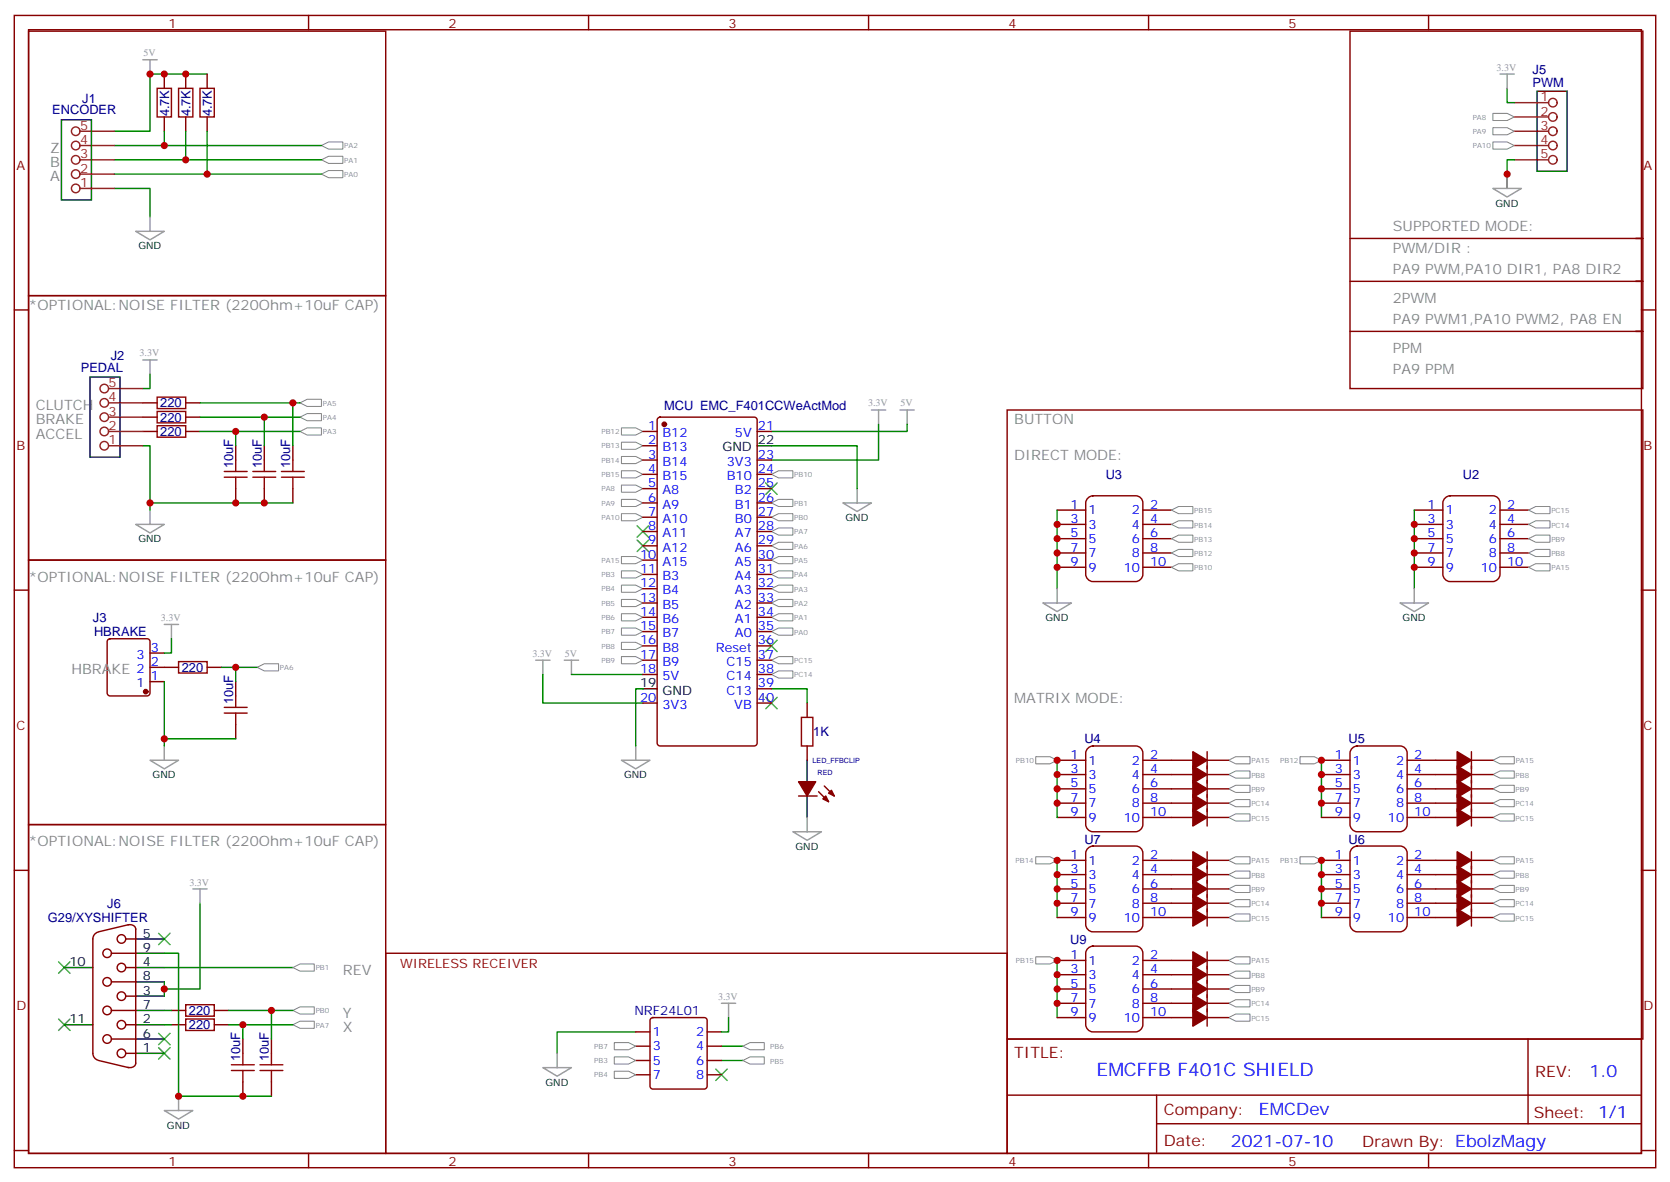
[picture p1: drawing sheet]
<svg xmlns="http://www.w3.org/2000/svg" width="412mm" height="292mm" viewBox="0 0 412 292" stroke-linecap="round" stroke-linejoin="round" font-family="sans-serif">
<g fill="none" stroke="#870000" stroke-width=".35">
<path d="M3.5 3.8h405.4v284.3h-405.4zM7.1 7.3h398.2v277.3h-398.2zM76.2 3.8v3.5M145.3 3.8v3.5M214.5 3.8v3.5M283.6 3.8v3.5M352.8 3.8v3.5M3.5 76.5h3.6M405.3 76.5h3.6M3.5 145.6h3.6M405.3 145.6h3.6M3.5 214.8h3.6"/>
<path d="M405.3 214.8h3.6M248.7 256.4h156.6v28.2h-156.6zM377.3 256.4v20.9M248.7 270.2h156.5M285.6 277.3h119.6M285.6 270.2v14.2M3.5 283.9h3.6M76.2 284.6v3.5M145.3 284.6v3.5M214.5 284.6v3.5M283.6 284.6v3.5M352.8 284.6v3.5"/>
<path d="M405.3 283.9h3.6"/>
</g>
<g fill="#fff" stroke="#828282" stroke-width=".25">
<path d="M190.5 155.9l1.8-.9h3.5v1.7h-3.5z"/>
<path d="M190.5 152.3l1.8-.9h3.5v1.8h-3.5z"/>
<path d="M190.5 148.8l1.8-.9h3.5v1.8h-3.5z"/>
<path d="M190.5 145.3l1.8-.9h3.5v1.8h-3.5z"/>
<path d="M190.5 141.7l1.8-.8h3.5v1.7h-3.5z"/>
<path d="M190.5 138.2l1.8-.9h3.5v1.8h-3.5z"/>
<path d="M190.5 134.7l1.8-.9h3.5v1.8h-3.5z"/>
<path d="M190.5 131.2l1.8-.9h3.5v1.7h-3.5z"/>
<path d="M190.5 127.6l1.8-.8h3.5v1.7h-3.5z"/>
<path d="M190.5 124.1l1.8-.9h3.5v1.8h-3.5z"/>
<path d="M190.5 117.1l1.8-.9h3.5v1.7h-3.5z"/>
<path d="M190.5 166.4l1.8-.8h3.5v1.7h-3.5z"/>
<path d="M190.5 162.9l1.8-.9h3.5v1.8h-3.5z"/>
</g>
<path d="M132.3 162.9h3.5M134.1 162.9v3.5M139.3 162.9h3.6M141.1 162.9v3.5M153.5 187.6h7l-3.5 2.1zM157 184.1v3.5" fill="none" stroke="#999" stroke-width=".35"/>
<path d="M134.1 166.4v7.1h24.6M141.1 166.4h17.6M158.7 170h-1.7v14.1" fill="none" stroke="#008700" stroke-width=".35"/>
<g fill="#fff" stroke="#828282" stroke-width=".25">
<path d="M153.5 162h3.5l1.7 .9-1.7 .9h-3.5z"/>
<path d="M153.5 158.5h3.5l1.7 .9-1.7 .9h-3.5z"/>
<path d="M153.5 155h3.5l1.7 .9-1.7 .8h-3.5z"/>
<path d="M153.5 151.4h3.5l1.7 .9-1.7 .9h-3.5z"/>
<path d="M153.5 147.9h3.5l1.7 .9-1.7 .9h-3.5z"/>
<path d="M153.5 144.4h3.5l1.7 .9-1.7 .9h-3.5z"/>
<path d="M153.5 140.9h3.5l1.7 .8-1.7 .9h-3.5z"/>
<path d="M153.5 137.3h3.5l1.7 .9-1.7 .9h-3.5z"/>
<path d="M153.5 126.8h3.5l1.7 .8-1.7 .9h-3.5z"/>
<path d="M153.5 123.2h3.5l1.7 .9-1.7 .9h-3.5z"/>
<path d="M153.5 119.7h3.5l1.7 .9-1.7 .9h-3.5z"/>
<path d="M153.5 116.2h3.5l1.7 .9-1.7 .8h-3.5z"/>
<path d="M153.5 112.6h3.5l1.7 .9-1.7 .9h-3.5z"/>
<path d="M153.5 109.1h3.5l1.7 .9-1.7 .9h-3.5z"/>
<path d="M153.5 105.6h3.5l1.7 .9-1.7 .9h-3.5z"/>
</g>
<path d="M215.2 101.2h3.5M217 101.2v3.5M222.2 101.2h3.6M224 101.2v3.5M208.1 124.1h7.1l-3.5 2.1zM211.7 120.6v3.5" fill="none" stroke="#999" stroke-width=".35"/>
<path d="M190.5 110h21.2v10.6M217 104.7v8.8h-26.5M224 104.7v1.8h-33.5" fill="none" stroke="#008700" stroke-width=".35"/>
<path d="M7.1 7.7h88.1v65.3h-88.1zM40.6 18.3v3.5M40.6 28.9v3.5" fill="none" stroke="#870000" stroke-width=".35"/>
<path d="M38.8 21.8h3.5v7.1h-3.5z" fill="none" stroke="#a10000" stroke-width=".35"/>
<g fill="#fff" stroke="#828282" stroke-width=".25">
<path d="M79.4 43l1.7-.9h3.6v1.8h-3.6z"/>
<path d="M79.4 39.4l1.7-.8h3.6v1.7h-3.6z"/>
<path d="M79.4 35.9l1.7-.9h3.6v1.8h-3.6z"/>
</g>
<path d="M35.3 14.7h3.5M37 14.7v3.6M33.5 57.1h7.1l-3.6 2.1zM37 53.6v3.5M35.3 88.8h3.5M37 88.8v3.6M33.5 129.4h7.1l-3.6 2.1zM37 125.9v3.5" fill="none" stroke="#999" stroke-width=".35"/>
<path d="M51.2 18.3h-14.2v14.1h-8.8M28.2 35.9h51.2M28.2 39.4h51.2M40.6 32.4v3.5M45.9 32.4v7M51.2 32.4v10.6M28.2 46.5h8.8v7.1M28.2 43h51.2M37 92.4v3.5h-1.7M35.3 110h1.7v15.9" fill="none" stroke="#008700" stroke-width=".35"/>
<path d="M44.1 21.8h3.5v7.1h-3.5zM49.4 21.8h3.5v7.1h-3.5z" fill="none" stroke="#a10000" stroke-width=".35"/>
<path d="M45.9 18.3v3.5M51.2 18.3v3.5M45.9 28.9v3.5M51.2 28.9v3.5" fill="none" stroke="#870000" stroke-width=".35"/>
<g fill="#fff" stroke="#828282" stroke-width=".25">
<path d="M74.1 106.5l1.7-.9h3.6v1.8h-3.6z"/>
<path d="M74.1 102.9l1.7-.8h3.6v1.7h-3.6z"/>
<path d="M74.1 99.4l1.7-.9h3.6v1.8h-3.6z"/>
</g>
<g fill="none" stroke="#a10000" stroke-width=".35">
<path d="M38.8 98h7.1v2.8h-7.1zM38.8 105.1h7.1v2.8h-7.1zM38.8 101.5h7.1v2.9h-7.1zM55.4 116.3h5.6M55.4 117.8h5.6M58.2 113.5v2.8M58.2 117.8v2.8M62.4 116.3h5.7M62.4 117.8h5.7M65.3 113.5v2.8M65.3 117.8v2.8M69.5 116.3h5.6"/>
<path d="M69.5 117.8h5.6M72.3 113.5v2.8M72.3 117.8v2.8M44.1 163.3h7.1v2.8h-7.1zM55.4 174.6h5.6M55.4 176h5.6M58.2 171.7v2.9M58.2 176v2.8"/>
</g>
<g fill="none" stroke="#870000" stroke-width=".35">
<path d="M7.1 73h88.1v65.2h-88.1zM35.3 99.4h3.5M45.9 99.4h3.5M35.3 106.5h3.5M35.3 102.9h3.5M45.9 106.5h3.5M45.9 102.9h3.5M58.2 110v3.5M65.3 110v3.5M72.3 110v3.5M58.2 120.6v3.5M65.3 120.6v3.5"/>
<path d="M72.3 120.6v3.5M26.7 157.8l.5-.2h9.1a.71 .71 0 0 1 .7 .7v12.7a.76 .76 0 0 1-.7 .7h-9.1a.76 .76 0 0 1-.7-.7v-12.7zM37 168.2h3.6M37 164.7h7.1M37 161.1h3.6M51.2 164.7h3.5M58.2 168.2v3.5M58.2 178.8v3.5"/>
</g>
<path d="M49.4 99.4h24.7M72.3 99.4v10.6M49.4 102.9h24.7M49.4 106.5h24.7M58.2 106.5v3.5M65.3 102.9v7.1M37 124.1h35.3" fill="none" stroke="#008700" stroke-width=".35"/>
<circle cx="36" cy="170.7" r=".53" fill="#870000" stroke="#870000" stroke-width=".35"/>
<g fill="none" stroke="#8c2424" stroke-width=".35">
<path d="M19.8 39.4h8.4M19.8 35.9h8.4M19.8 32.4h8.4M19.8 43h8.4M19.8 46.5h8.4M26.8 99.4h8.5M26.8 95.9h8.5M26.8 102.9h8.5M26.8 106.5h8.5M26.8 110h8.5"/>
<circle cx="18.7" cy="32.4" r="1.06"/>
<circle cx="18.7" cy="39.4" r="1.06"/>
<circle cx="18.7" cy="35.9" r="1.06"/>
<circle cx="18.7" cy="46.5" r="1.06"/>
<circle cx="18.7" cy="43" r="1.06"/>
<circle cx="25.8" cy="95.9" r="1.06"/>
<circle cx="25.8" cy="99.4" r="1.06"/>
<circle cx="25.8" cy="106.5" r="1.06"/>
<circle cx="25.8" cy="110" r="1.06"/>
<circle cx="25.8" cy="102.9" r="1.06"/>
</g>
<path d="M15.2 29.6h7.4v19.7h-7.4zM22.2 93.1h7.4v19.7h-7.4z" fill="none" stroke="#000" stroke-width=".35"/>
<path d="M63.5 164.7l1.8-.9h3.5v1.8h-3.5z" fill="#fff" stroke="#828282" stroke-width=".25"/>
<path d="M372.2 21.8v3.5h1.7M373.9 39.4h-1.7v7.1M42.3 157.6v3.5h-1.7M40.6 168.2v15.9M54.7 164.7h8.8M58.2 164.7v3.5M40.6 182.3h17.6" fill="none" stroke="#008700" stroke-width=".35"/>
<path d="M40.6 154.1h3.5M42.3 154.1v3.5M37 187.6h7.1l-3.5 2.1zM40.6 184.1v3.5" fill="none" stroke="#999" stroke-width=".35"/>
<path d="M7.1 138.2h88.1v65.3h-88.1zM7.1 203.5h88.1v81.1h-88.1z" fill="none" stroke="#870000" stroke-width=".35"/>
<g fill="none" stroke="#8c2424" stroke-width=".35">
<path d="M373.9 32.4h8.5M373.9 35.9h8.5M373.9 39.4h8.5M373.9 28.9h8.5M373.9 25.3h8.5"/>
<circle cx="383.5" cy="28.9" r="1.06"/>
<circle cx="383.5" cy="35.9" r="1.06"/>
<circle cx="383.5" cy="32.4" r="1.06"/>
<circle cx="383.5" cy="25.3" r="1.06"/>
<circle cx="383.5" cy="39.4" r="1.06"/>
</g>
<path d="M379.6 22.5h7.4v19.8h-7.4z" fill="none" stroke="#000" stroke-width=".35"/>
<g fill="#fff" stroke="#828282" stroke-width=".25">
<path d="M368.7 28h3.5l1.7 .9-1.7 .8h-3.5z"/>
<path d="M368.7 31.5h3.5l1.7 .9-1.7 .9h-3.5z"/>
<path d="M368.7 35h3.5l1.7 .9-1.7 .9h-3.5z"/>
</g>
<g fill="none" stroke="#870000" stroke-width=".35">
<path d="M333.4 7.7h72.3v88.2h-72.3zM333.4 58.8h72.3h-1.8M333.4 69.4h72.3h-1.8M333.4 81.8h72.3h-1.8M261.1 125.9h7M261.1 129.4h7M261.1 132.9h7M261.1 136.5h7M261.1 140h7M268.7 122.9l1.2-.6h10.6a1.76 1.76 0 0 1 1.7 1.8v17.6a1.89 1.89 0 0 1-1.7 1.8h-10.6a1.89 1.89 0 0 1-1.8-1.8v-17.6l.1-.5zM282.2 125.9h7.1M282.2 129.4h7.1"/>
<path d="M282.2 132.9h7.1M282.2 136.5h7.1M282.2 140h7.1M349.2 125.9h7.1M349.2 129.4h7.1M349.2 132.9h7.1M349.2 136.5h7.1M349.2 140h7.1M356.9 122.9l1.2-.6h10.6a1.76 1.76 0 0 1 1.7 1.8v17.6a1.89 1.89 0 0 1-1.7 1.8h-10.6a1.89 1.89 0 0 1-1.8-1.8v-17.6l.1-.5zM370.4 125.9h7.1M370.4 129.4h7.1M370.4 132.9h7.1"/>
<path d="M370.4 136.5h7.1M370.4 140h7.1"/>
</g>
<path d="M261.1 125.9v19.4M349.2 125.9v19.4" fill="none" stroke="#008700" stroke-width=".35"/>
<path d="M257.5 148.8h7.1l-3.5 2.1zM261.1 145.3v3.5M345.7 148.8h7.1l-3.6 2.1zM349.2 145.3v3.5" fill="none" stroke="#999" stroke-width=".35"/>
<g fill="#fff" stroke="#828282" stroke-width=".25">
<path d="M289.3 140l1.7-.9h3.6v1.8h-3.6z"/>
<path d="M289.3 136.5l1.7-.9h3.6v1.7h-3.6z"/>
<path d="M289.3 132.9l1.7-.9h3.6v1.8h-3.6z"/>
<path d="M289.3 129.4l1.7-.9h3.6v1.8h-3.6z"/>
<path d="M289.3 125.9l1.7-.9h3.6v1.8h-3.6z"/>
<path d="M377.5 140l1.7-.9h3.6v1.8h-3.6z"/>
<path d="M377.5 136.5l1.7-.9h3.6v1.7h-3.6z"/>
<path d="M377.5 132.9l1.7-.9h3.6v1.8h-3.6z"/>
<path d="M377.5 129.4l1.7-.9h3.6v1.8h-3.6z"/>
<path d="M377.5 125.9l1.7-.9h3.6v1.8h-3.6z"/>
</g>
<path d="M248.7 101.2h157v155.2h-157zM261.1 187.6h7M261.1 191.1h7M261.1 194.7h7M261.1 198.2h7M268.7 184.6l1.2-.5h10.6a1.76 1.76 0 0 1 1.7 1.7v17.7a1.89 1.89 0 0 1-1.7 1.7h-10.6a1.89 1.89 0 0 1-1.8-1.7v-17.7l.1-.4zM282.2 187.6h7.1M282.2 191.1h7.1M282.2 194.7h7.1M282.2 198.2h7.1M261.1 201.7h7M282.2 201.7h7.1" fill="none" stroke="#870000" stroke-width=".35"/>
<path d="M255.8 186.7h3.5l1.8 .9-1.8 .9h-3.5z" fill="#fff" stroke="#828282" stroke-width=".25"/>
<path d="M261.1 187.6v14.1" fill="none" stroke="#008700" stroke-width=".35"/>
<g fill="#fff" stroke="#828282" stroke-width=".25">
<path d="M303.4 187.6l1.8-.9h3.5v1.8h-3.5z"/>
<path d="M303.4 191.1l1.8-.8h3.5v1.7h-3.5z"/>
<path d="M303.4 194.7l1.8-.9h3.5v1.7h-3.5z"/>
<path d="M303.4 198.2l1.8-.9h3.5v1.8h-3.5z"/>
<path d="M303.4 201.7l1.8-.9h3.5v1.8h-3.5z"/>
<path d="M368.7 201.7l1.7-.9h3.5v1.8h-3.5z"/>
<path d="M368.7 198.2l1.7-.9h3.5v1.8h-3.5z"/>
<path d="M368.7 194.7l1.7-.9h3.5v1.7h-3.5z"/>
<path d="M368.7 191.1l1.7-.8h3.5v1.7h-3.5z"/>
<path d="M368.7 187.6l1.7-.9h3.5v1.8h-3.5z"/>
</g>
<path d="M326.3 187.6v14.1M326.3 212.3v14.1" fill="none" stroke="#008700" stroke-width=".35"/>
<g fill="none" stroke="#870000" stroke-width=".35">
<path d="M326.3 187.6h7.1M326.3 191.1h7.1M326.3 194.7h7.1M326.3 198.2h7.1M334 184.6l1.1-.5h10.6a1.76 1.76 0 0 1 1.8 1.7v17.7a1.89 1.89 0 0 1-1.8 1.7h-10.6a1.89 1.89 0 0 1-1.7-1.7v-17.7l.1-.4zM347.5 187.6h7M347.5 191.1h7M347.5 194.7h7M347.5 198.2h7M326.3 201.7h7.1M326.3 212.3h7.1M326.3 215.8h7.1"/>
<path d="M326.3 219.4h7.1M334 209.3l1.1-.5h10.6a1.76 1.76 0 0 1 1.8 1.7v17.7a1.89 1.89 0 0 1-1.8 1.7h-10.6a1.89 1.89 0 0 1-1.7-1.7v-17.7l.1-.4zM347.5 201.7h7M347.5 212.3h7M347.5 215.8h7M347.5 219.4h7M326.3 222.9h7.1M326.3 226.4h7.1M347.5 222.9h7M347.5 226.4h7"/>
</g>
<g fill="#fff" stroke="#828282" stroke-width=".25">
<path d="M368.7 212.3l1.7-.9h3.5v1.8h-3.5z"/>
<path d="M368.7 215.8l1.7-.9h3.5v1.8h-3.5z"/>
<path d="M368.7 219.4l1.7-.9h3.5v1.7h-3.5z"/>
<path d="M368.7 222.9l1.7-.9h3.5v1.8h-3.5z"/>
<path d="M368.7 226.4l1.7-.9h3.5v1.8h-3.5z"/>
<path d="M303.4 226.4l1.8-.9h3.5v1.8h-3.5z"/>
<path d="M303.4 222.9l1.8-.9h3.5v1.8h-3.5z"/>
<path d="M303.4 219.4l1.8-.9h3.5v1.7h-3.5z"/>
<path d="M303.4 215.8l1.8-.9h3.5v1.8h-3.5z"/>
<path d="M303.4 212.3l1.8-.9h3.5v1.8h-3.5z"/>
</g>
<path d="M261.1 212.3v14.1" fill="none" stroke="#008700" stroke-width=".35"/>
<path d="M261.1 212.3h7M261.1 215.8h7M261.1 219.4h7M268.7 209.3l1.2-.5h10.6a1.76 1.76 0 0 1 1.7 1.7v17.7a1.89 1.89 0 0 1-1.7 1.7h-10.6a1.89 1.89 0 0 1-1.8-1.7v-17.7l.1-.4zM282.2 212.3h7.1M282.2 215.8h7.1M282.2 219.4h7.1M261.1 222.9h7M261.1 226.4h7M282.2 222.9h7.1M282.2 226.4h7.1" fill="none" stroke="#870000" stroke-width=".35"/>
<g fill="#fff" stroke="#828282" stroke-width=".25">
<path d="M303.4 251.1l1.8-.9h3.5v1.8h-3.5z"/>
<path d="M303.4 247.6l1.8-.9h3.5v1.8h-3.5z"/>
<path d="M303.4 244.1l1.8-.9h3.5v1.7h-3.5z"/>
<path d="M303.4 240.5l1.8-.9h3.5v1.8h-3.5z"/>
<path d="M303.4 237l1.8-.9h3.5v1.8h-3.5z"/>
</g>
<path d="M261.1 237v14.1" fill="none" stroke="#008700" stroke-width=".35"/>
<g fill="none" stroke="#870000" stroke-width=".35">
<path d="M289.3 187.6h5.3M289.3 191.1h5.3M289.3 194.7h5.3M289.3 198.2h5.3M298.1 185.5v18.3M298.1 187.6h5.3M298.1 191.1h5.3M298.1 194.7h5.3M298.1 198.2h5.3M354.5 187.6h5.3M354.5 191.1h5.3M354.5 194.7h5.3"/>
<path d="M354.5 198.2h5.3M363.4 187.6h5.3M363.4 191.1h5.3M363.4 194.7h5.3M363.4 198.2h5.3M363.4 185.5v18.3M289.3 201.7h5.3M289.3 212.3h5.3M289.3 215.8h5.3M289.3 219.4h5.3M298.1 210.2v18.3M298.1 201.7h5.3"/>
<path d="M298.1 212.3h5.3M298.1 215.8h5.3M298.1 219.4h5.3M354.5 201.7h5.3M354.5 212.3h5.3M354.5 215.8h5.3M354.5 219.4h5.3M363.4 201.7h5.3M363.4 210.2v18.3M363.4 212.3h5.3M363.4 215.8h5.3M363.4 219.4h5.3"/>
<path d="M261.1 237h7M268.7 234l1.2-.5h10.6a1.76 1.76 0 0 1 1.7 1.7v17.7a1.89 1.89 0 0 1-1.7 1.7h-10.6a1.89 1.89 0 0 1-1.8-1.7v-17.7l.1-.4zM282.2 237h12.4M289.3 222.9h5.3M289.3 226.4h5.3M298.1 237h5.3M298.1 234.9v18.3M298.1 222.9h5.3M298.1 226.4h5.3M354.5 222.9h5.3M354.5 226.4h5.3M363.4 222.9h5.3"/>
<path d="M363.4 226.4h5.3M261.1 240.5h7M261.1 244.1h7M261.1 247.6h7M261.1 251.1h7M282.2 240.5h12.4M282.2 244.1h12.4M282.2 247.6h12.4M282.2 251.1h12.4M298.1 240.5h5.3M298.1 244.1h5.3M298.1 247.6h5.3"/>
<path d="M298.1 251.1h5.3"/>
</g>
<g fill="#870000" stroke="#870000" stroke-width=".35">
<path d="M294.6 185.5l3.5 2.1-3.5 2.1z"/>
<path d="M294.6 189l3.5 2.1-3.5 2.2z"/>
<path d="M294.6 192.5l3.5 2.2-3.5 2.1z"/>
<path d="M294.6 196.1l3.5 2.1-3.5 2.1z"/>
<path d="M294.6 199.6l3.5 2.1-3.5 2.1z"/>
<path d="M359.8 185.5l3.6 2.1-3.6 2.1z"/>
<path d="M359.8 189l3.6 2.1-3.6 2.2z"/>
<path d="M359.8 192.5l3.6 2.2-3.6 2.1z"/>
<path d="M359.8 196.1l3.6 2.1-3.6 2.1z"/>
<path d="M359.8 199.6l3.6 2.1-3.6 2.1z"/>
<path d="M359.8 210.2l3.6 2.1-3.6 2.1z"/>
<path d="M359.8 213.7l3.6 2.1-3.6 2.1z"/>
<path d="M359.8 217.2l3.6 2.2-3.6 2.1z"/>
<path d="M359.8 220.8l3.6 2.1-3.6 2.1z"/>
<path d="M359.8 224.3l3.6 2.1-3.6 2.1z"/>
<path d="M294.6 210.2l3.5 2.1-3.5 2.1z"/>
<path d="M294.6 213.7l3.5 2.1-3.5 2.1z"/>
<path d="M294.6 217.2l3.5 2.2-3.5 2.1z"/>
<path d="M294.6 220.8l3.5 2.1-3.5 2.1z"/>
<path d="M294.6 224.3l3.5 2.1-3.5 2.1z"/>
<path d="M294.6 234.9l3.5 2.1-3.5 2.1z"/>
<path d="M294.6 238.4l3.5 2.1-3.5 2.1z"/>
<path d="M294.6 241.9l3.5 2.2-3.5 2.1z"/>
<path d="M294.6 245.5l3.5 2.1-3.5 2.1z"/>
<path d="M294.6 249l3.5 2.1-3.5 2.1z"/>
</g>
<g fill="#fff" stroke="#828282" stroke-width=".25">
<path d="M321 186.7h3.6l1.7 .9-1.7 .9h-3.6z"/>
<path d="M321 211.4h3.6l1.7 .9-1.7 .9h-3.6z"/>
<path d="M255.8 211.4h3.5l1.8 .9-1.8 .9h-3.5z"/>
<path d="M255.8 236.1h3.5l1.8 .9-1.8 .9h-3.5z"/>
</g>
<path d="M14.5 237.3l2.8 2.9M17.3 237.3l-2.8 2.9M39.2 230.3l2.8 2.8M42 230.3l-2.8 2.8M14.5 251.5l2.8 2.8M17.3 251.5l-2.8 2.8M39.2 258.5l2.8 2.8M39.2 255l2.8 2.8M42 258.5l-2.8 2.8M42 255l-2.8 2.8" fill="none" stroke="#3c3" stroke-width=".35"/>
<path d="M40.6 238.8h31.7M49.4 222.9v21.2h-8.8M40.6 242.3v3.5M56.4 252.9h3.6v3.5M56.4 249.3h10.6v7.1" fill="none" stroke="#008700" stroke-width=".35"/>
<path d="M47.6 219.4h3.6M49.4 219.4v3.5" fill="none" stroke="#999" stroke-width=".35"/>
<g fill="none" stroke="#870000" stroke-width=".35">
<path d="M24.2 230a1.76 1.76 0 0 0-1.3 1.7v28.2a1.77 1.77 0 0 0 1.3 1.7M27.5 235.2h6M31 238.8h2.5M31 231.7h2.5M31.6 228.3a1.4 1.4 0 0 1 1.9 1.1M31.7 228.2l-7.4 1.7M33.5 229.2v33.2M27.5 256.4h6M27.5 249.3h6M27.5 242.3h6M31 252.9h2.5M31 259.9h2.5"/>
<path d="M31 245.8h2.5M42.3 252.9h3.6M42.3 249.3h3.6M52.9 252.9h3.5M52.9 249.3h3.5M60 256.4v3.5M67 256.4v3.5M24.3 261.7l7.4 1.8M33.5 262.3a1.32 1.32 0 0 1-1.9 1.1M60 267v3.5M67 267v3.5"/>
<circle cx="26.5" cy="235.2" r="1.06"/>
<circle cx="30" cy="231.7" r="1.06"/>
<circle cx="30" cy="238.8" r="1.06"/>
<circle cx="26.5" cy="249.3" r="1.06"/>
<circle cx="26.5" cy="242.3" r="1.06"/>
<circle cx="26.5" cy="256.4" r="1.06"/>
<circle cx="30" cy="259.9" r="1.06"/>
<circle cx="30" cy="252.9" r="1.06"/>
<circle cx="30" cy="245.8" r="1.06"/>
</g>
<path d="M15.9 238.8h7M33.5 238.8h7.1M33.5 231.7h7.1M33.5 235.2h7.1M15.9 252.9h7M33.5 259.9h7.1M33.5 252.9h7.1M33.5 245.8h7.1M33.5 256.4h7.1M33.5 249.3h7.1M33.5 242.3h7.1" fill="none" stroke="#000" stroke-width=".35"/>
<path d="M45.9 251.5h7v2.8h-7zM45.9 247.9h7v2.9h-7zM60 259.9v2.8M67 259.9v2.8M57.1 262.7h5.7M57.1 264.2h5.7M60 264.2v2.8M64.2 262.7h5.6M64.2 264.2h5.6M67 264.2v2.8" fill="none" stroke="#a10000" stroke-width=".35"/>
<g fill="#fff" stroke="#828282" stroke-width=".25">
<path d="M72.3 252.9l1.8-.9h3.5v1.8h-3.5z"/>
<path d="M72.3 249.3l1.8-.8h3.5v1.7h-3.5z"/>
</g>
<path d="M60 252.9h12.3M67 249.3h5.3" fill="none" stroke="#008700" stroke-width=".35"/>
<path d="M72.3 238.8l1.8-.9h3.5v1.7h-3.5z" fill="#fff" stroke="#828282" stroke-width=".25"/>
<path d="M40.6 235.2h3.5v35.3h22.9M40.6 249.3h1.7M40.6 252.9h1.7M157 254.6h-19.4v5.3M178.2 258.2h5.2M178.2 261.7h5.2" fill="none" stroke="#008700" stroke-width=".35"/>
<path d="M40.6 274h7l-3.5 2.2zM44.1 270.5v3.5" fill="none" stroke="#999" stroke-width=".35"/>
<path d="M176.7 263.8l2.9 2.8M179.6 263.8l-2.9 2.8" fill="none" stroke="#3c3" stroke-width=".35"/>
<path d="M157 254.6h3.5M157 258.2h3.5M160.7 251.3l.5-.2h12.7a.71 .71 0 0 1 .7 .7v16.2a.76 .76 0 0 1-.7 .7h-12.7a.76 .76 0 0 1-.7-.7v-16.2zM174.6 254.6h3.6M174.6 258.2h3.6M157 261.7h3.5M157 265.2h3.5M174.6 261.7h3.6M174.6 265.2h3.6" fill="none" stroke="#870000" stroke-width=".35"/>
<g fill="#fff" stroke="#828282" stroke-width=".25">
<path d="M183.4 261.7l1.8-.9h3.5v1.8h-3.5z"/>
<path d="M183.4 258.2l1.8-.9h3.5v1.7h-3.5z"/>
<path d="M151.7 257.3h3.5l1.8 .9-1.8 .8h-3.5z"/>
<path d="M151.7 260.8h3.5l1.8 .9-1.8 .9h-3.5z"/>
<path d="M151.7 264.3h3.5l1.8 .9-1.8 .9h-3.5z"/>
</g>
<path d="M370.4 18.3h3.5M372.2 18.3v3.5M368.7 46.5h7l-3.5 2.1zM372.2 43v3.5M195.8 205.2h7l-3.5 2.2zM199.3 201.7v3.5M137.6 259.9v3.6M178.2 247.6h3.5M179.9 247.6v3.5M134.1 263.5h7l-3.5 2.1z" fill="none" stroke="#999" stroke-width=".35"/>
<path d="M190.5 170h8.8v3.5M179.9 251.1v3.5h-1.7" fill="none" stroke="#008700" stroke-width=".35"/>
<g fill="none" stroke="#870000" stroke-width=".35">
<path d="M158.7 113.5h3.6M158.7 117.1h3.6M158.7 106.5h3.6M158.7 110h3.6M162.5 103.1l.5-.2h23.3a.71 .71 0 0 1 .7 .7v79.8a.76 .76 0 0 1-.7 .7h-23.3a.76 .76 0 0 1-.7-.7v-79.8zM187 113.5h3.5M187 117.1h3.5M187 106.5h3.5M158.7 120.6h3.6M158.7 124.1h3.6M158.7 127.6h3.6M158.7 131.2h3.6"/>
<path d="M158.7 134.7h3.6M158.7 138.2h3.6M187 120.6h3.5M187 124.1h3.5M187 127.6h3.5M187 131.2h3.5M187 134.7h3.5M187 138.2h3.5M158.7 141.7h3.6M158.7 145.3h3.6M158.7 148.8h3.6M158.7 152.3h3.6"/>
<path d="M158.7 155.9h3.6M158.7 159.4h3.6M187 141.7h3.5M187 145.3h3.5M187 148.8h3.5M187 152.3h3.5M187 155.9h3.5M187 159.4h3.5M158.7 162.9h3.6M158.7 166.4h3.6M158.7 173.5h3.6M187 162.9h3.5"/>
<path d="M187 166.4h3.5M187 173.5h3.5M187 170h3.5M199.3 173.5v3.5M197.2 196.4h4.6M199.3 184.1v3.5M202.1 195.4l2.5 2.4M203.6 194l2.4 2.4M95.2 235.2h153.5v49.4h-153.5z"/>
</g>
<path d="M189.1 119.2l2.8 2.8M191.9 119.2l-2.8 2.8M157.3 129.8l2.9 2.8M157.3 133.3l2.9 2.8M160.2 129.8l-2.9 2.8M160.2 133.3l-2.9 2.8M189.1 158l2.8 2.8M191.9 158l-2.8 2.8M189.1 172.1l2.8 2.8M191.9 172.1l-2.8 2.8" fill="none" stroke="#3c3" stroke-width=".35"/>
<path d="M197.9 177h2.8v7.1h-2.8z" fill="none" stroke="#a10000" stroke-width=".35"/>
<path d="M187 110h3.5M158.7 170h3.6M199.3 187.6v5.3M199.3 196.4v5.3" fill="none" stroke="#000" stroke-width=".35"/>
<g fill="#870000" stroke="#870000" stroke-width=".35">
<path d="M197.2 192.9h4.2l-2.1 3.5z"/>
<path d="M203.9 196.4l.7 1.4-1.4-.7z"/>
<path d="M204.6 195.7l.7-.7 .7 1.4z"/>
<circle cx="164" cy="104.7" r=".53"/>
</g>
<g fill="#c00">
<circle cx="37" cy="18.3" r=".88"/>
<circle cx="40.6" cy="18.3" r=".88"/>
<circle cx="45.9" cy="18.3" r=".88"/>
<circle cx="40.6" cy="35.9" r=".88"/>
<circle cx="45.9" cy="39.4" r=".88"/>
<circle cx="51.2" cy="43" r=".88"/>
<circle cx="58.2" cy="106.5" r=".88"/>
<circle cx="65.3" cy="102.9" r=".88"/>
<circle cx="72.3" cy="99.4" r=".88"/>
<circle cx="65.3" cy="124.1" r=".88"/>
<circle cx="37" cy="124.1" r=".88"/>
<circle cx="58.2" cy="124.1" r=".88"/>
<circle cx="58.2" cy="164.7" r=".88"/>
<circle cx="40.6" cy="182.3" r=".88"/>
<circle cx="349.3" cy="129.4" r=".88"/>
<circle cx="349.3" cy="132.9" r=".88"/>
<circle cx="349.3" cy="136.5" r=".88"/>
<circle cx="349.3" cy="140" r=".88"/>
<circle cx="261.1" cy="129.4" r=".88"/>
<circle cx="261.1" cy="132.9" r=".88"/>
<circle cx="261.1" cy="136.5" r=".88"/>
<circle cx="261.1" cy="140" r=".88"/>
<circle cx="261.1" cy="187.6" r=".88"/>
<circle cx="261.1" cy="191.1" r=".88"/>
<circle cx="261.1" cy="194.7" r=".88"/>
<circle cx="261.1" cy="198.2" r=".88"/>
<circle cx="326.3" cy="198.2" r=".88"/>
<circle cx="326.3" cy="194.7" r=".88"/>
<circle cx="326.3" cy="191.1" r=".88"/>
<circle cx="326.3" cy="215.8" r=".88"/>
<circle cx="326.3" cy="219.4" r=".88"/>
<circle cx="326.3" cy="222.9" r=".88"/>
<circle cx="261.1" cy="222.9" r=".88"/>
<circle cx="261.1" cy="219.4" r=".88"/>
<circle cx="261.1" cy="215.8" r=".88"/>
<circle cx="261.1" cy="247.6" r=".88"/>
<circle cx="261.1" cy="244.1" r=".88"/>
<circle cx="261.1" cy="240.5" r=".88"/>
<circle cx="326.3" cy="187.6" r=".88"/>
<circle cx="326.3" cy="212.3" r=".88"/>
<circle cx="261.1" cy="212.3" r=".88"/>
<circle cx="261.1" cy="237" r=".88"/>
<circle cx="40.6" cy="244.1" r=".88"/>
<circle cx="67" cy="249.3" r=".88"/>
<circle cx="60" cy="252.9" r=".88"/>
<circle cx="44.1" cy="270.5" r=".88"/>
<circle cx="60" cy="270.5" r=".88"/>
<circle cx="372.2" cy="43" r=".88"/>
</g>
<text font-size="4.6" fill="#00f" x="270.8" y="265.4">EMCFFB F401C SHIELD</text>
<g font-size="4.2" fill="#00f">
<text x="392.5" y="265.7">1.0</text>
<text x="310.9" y="275.2">EMCDev</text>
<text x="304" y="283">2021-07-10</text>
</g>
<g font-size="3.9" fill="#800">
<text x="250.5" y="261">TITLE:</text>
<text x="379.1" y="265.7">REV:</text>
<text x="287.4" y="275.2">Company:</text>
<text x="378.7" y="275.8">Sheet: 1/1</text>
<text x="287.4" y="282.9">Date:</text>
<text x="336.4" y="282.9">Drawn By: EbolzMagy</text>
</g>
<g font-size="3.5" fill="#838383">
<text x="12.3" y="41.2">B</text>
<text x="12.3" y="37.7">Z</text>
<text x="12.3" y="44.7">A</text>
<text x="344" y="57.1">SUPPORTED MODE:</text>
<text x="344" y="62.4">PWM/DIR :</text>
<text x="344" y="67.7">PA9 PWM,PA10 DIR1, PA8 DIR2</text>
<text x="7.1" y="76.5">*OPTIONAL:NOISE FILTER (220Ohm+10uF CAP)</text>
<text x="344" y="74.7">2PWM</text>
<text x="344" y="80">PA9 PWM1,PA10 PWM2, PA8 EN</text>
<text x="344" y="87.1">PPM</text>
<text x="344" y="92.4">PA9 PPM</text>
<text x="8.8" y="101.2">CLUTCH</text>
<text x="8.8" y="104.7">BRAKE</text>
<text x="250.5" y="104.7">BUTTON</text>
<text x="8.8" y="108.2">ACCEL</text>
<text x="250.5" y="113.5">DIRECT MODE:</text>
<text x="7.1" y="143.5">*OPTIONAL:NOISE FILTER (220Ohm+10uF CAP)</text>
<text x="17.6" y="166.4">HBRAKE 2</text>
<text x="250.5" y="173.5">MATRIX MODE:</text>
<text x="7.1" y="208.8">*OPTIONAL:NOISE FILTER (220Ohm+10uF CAP)</text>
<text x="84.7" y="240.5">REV</text>
<text x="84.7" y="251.1">Y</text>
<text x="84.7" y="254.6">X</text>
</g>
<g font-size="3.2" fill="#800">
<text x="41.6" y="6.8">1</text>
<text x="110.8" y="6.8">2</text>
<text x="179.9" y="6.8">3</text>
<text x="249.1" y="6.8">4</text>
<text x="318.2" y="6.8">5</text>
<text x="4.1" y="41.9">A</text>
<text x="405.9" y="41.9">A</text>
<text x="4.1" y="111.1">B</text>
<text x="405.9" y="111.1">B</text>
<text x="4.1" y="180.2">C</text>
<text x="405.9" y="180.2">C</text>
<text x="4.1" y="249.3">D</text>
<text x="405.9" y="249.3">D</text>
<text x="41.6" y="287.6">1</text>
<text x="110.8" y="287.6">2</text>
<text x="179.9" y="287.6">3</text>
<text x="249.1" y="287.6">4</text>
<text x="318.2" y="287.6">5</text>
</g>
<g font-size="3.2" fill="#000080">
<text x="378.5" y="21.4">PWM</text>
<text x="378.5" y="18.3">J5</text>
<text x="12.9" y="28.2">ENCODER</text>
<text x="20.3" y="25.4">J1</text>
<text x="41.7" y="28.7" transform="rotate(-90 41.7 28.7)">4.7K</text>
<text x="47" y="28.7" transform="rotate(-90 47 28.7)">4.7K</text>
<text x="52.3" y="28.7" transform="rotate(-90 52.3 28.7)">4.7K</text>
<text x="27.4" y="88.9">J2</text>
<text x="19.9" y="91.7">PEDAL</text>
<text x="39.6" y="100.5">220</text>
<text x="164" y="101.2">MCU EMC_F401CCWeActMod</text>
<text x="39.6" y="107.6">220</text>
<text x="39.6" y="104.1">220</text>
<text x="57.6" y="115.5" transform="rotate(-90 57.6 115.5)">10uF</text>
<text x="64.7" y="115.5" transform="rotate(-90 64.7 115.5)">10uF</text>
<text x="71.7" y="115.5" transform="rotate(-90 71.7 115.5)">10uF</text>
<text x="273" y="118.2">U3</text>
<text x="361.2" y="118.2">U2</text>
<text x="23" y="153.4">J3</text>
<text x="23.2" y="157">HBRAKE</text>
<text x="44.9" y="165.8">220</text>
<text x="57.6" y="173.7" transform="rotate(-90 57.6 173.7)">10uF</text>
<text x="200.8" y="181.7">1K</text>
<text x="267.8" y="183.5">U4</text>
<text x="333" y="183.5">U5</text>
<text x="267.8" y="208.2">U7</text>
<text x="333" y="208.2">U6</text>
<text x="11.8" y="227.6">G29/XYSHIFTER</text>
<text x="26.5" y="223.9">J6</text>
<text x="264.2" y="232.9">U9</text>
<text x="46.6" y="250.5">220</text>
<text x="156.7" y="250.4">NRF24L01</text>
<text x="46.6" y="254">220</text>
<text x="59.3" y="261.9" transform="rotate(-90 59.3 261.9)">10uF</text>
<text x="66.4" y="261.9" transform="rotate(-90 66.4 261.9)">10uF</text>
</g>
<g font-size="3.2" fill="#8d2323">
<text x="380.4" y="28.5">2</text>
<text x="380.4" y="25">1</text>
<text x="19.8" y="35.6">4</text>
<text x="19.8" y="32">5</text>
<text x="380.4" y="32">3</text>
<text x="380.4" y="35.6">4</text>
<text x="19.8" y="39.1">3</text>
<text x="380.4" y="39.1">5</text>
<text x="19.8" y="42.6">2</text>
<text x="19.8" y="46.1">1</text>
<text x="26.8" y="95.5">5</text>
<text x="26.8" y="99.1">4</text>
<text x="26.8" y="102.6">3</text>
<text x="26.8" y="106.1">2</text>
<text x="26.8" y="109.6">1</text>
</g>
<g font-size="3.2" fill="#00f">
<text x="160.1" y="106.1">1</text>
<text x="163.6" y="107.9">B12</text>
<text x="181.5" y="107.9">5V</text>
<text x="187.1" y="106.1">21</text>
<text x="160.1" y="113.2">3</text>
<text x="160.1" y="109.6">2</text>
<text x="163.6" y="111.4">B13</text>
<text x="187.1" y="113.2">23</text>
<text x="160.1" y="116.7">4</text>
<text x="163.6" y="114.9">B14</text>
<text x="163.6" y="118.5">B15</text>
<text x="179.5" y="118.5">B10</text>
<text x="179.5" y="114.9">3V3</text>
<text x="187.1" y="116.7">24</text>
<text x="160.1" y="120.2">5</text>
<text x="160.1" y="123.8">6</text>
<text x="163.6" y="122">A8</text>
<text x="163.6" y="125.5">A9</text>
<text x="181.5" y="125.5">B1</text>
<text x="181.5" y="122">B2</text>
<text x="187.1" y="123.8">26</text>
<text x="187.1" y="120.2">25</text>
<text x="264.3" y="125.5">1</text>
<text x="284" y="125.5">2</text>
<text x="352.5" y="125.5">1</text>
<text x="372.2" y="125.5">2</text>
<text x="160.1" y="127.3">7</text>
<text x="160.1" y="130.8">8</text>
<text x="163.6" y="129">A10</text>
<text x="181.5" y="129">B0</text>
<text x="187.1" y="130.8">28</text>
<text x="187.1" y="127.3">27</text>
<text x="264.3" y="129">3</text>
<text x="268.8" y="126.9">1</text>
<text x="268.8" y="130.5">3</text>
<text x="279.5" y="126.9">2</text>
<text x="279.5" y="130.5">4</text>
<text x="284" y="129">4</text>
<text x="352.5" y="129">3</text>
<text x="357" y="126.9">1</text>
<text x="357" y="130.5">3</text>
<text x="367.7" y="126.9">2</text>
<text x="367.7" y="130.5">4</text>
<text x="372.2" y="129">4</text>
<text x="158.1" y="137.9">10</text>
<text x="160.1" y="134.3">9</text>
<text x="163.6" y="132.6">A11</text>
<text x="163.6" y="136.1">A12</text>
<text x="181.5" y="136.1">A6</text>
<text x="181.5" y="132.6">A7</text>
<text x="187.1" y="137.9">30</text>
<text x="187.1" y="134.3">29</text>
<text x="264.3" y="132.6">5</text>
<text x="264.3" y="136.1">7</text>
<text x="268.8" y="134">5</text>
<text x="268.8" y="137.5">7</text>
<text x="279.5" y="134">6</text>
<text x="279.5" y="137.5">8</text>
<text x="284" y="132.6">6</text>
<text x="284" y="136.1">8</text>
<text x="352.5" y="132.6">5</text>
<text x="352.5" y="136.1">7</text>
<text x="357" y="134">5</text>
<text x="357" y="137.5">7</text>
<text x="367.7" y="134">6</text>
<text x="367.7" y="137.5">8</text>
<text x="372.2" y="132.6">6</text>
<text x="372.2" y="136.1">8</text>
<text x="158.1" y="141.4">11</text>
<text x="163.6" y="139.6">A15</text>
<text x="163.6" y="143.2">B3</text>
<text x="181.5" y="143.2">A4</text>
<text x="181.5" y="139.6">A5</text>
<text x="187.1" y="141.4">31</text>
<text x="264.3" y="139.6">9</text>
<text x="268.8" y="141">9</text>
<text x="277.5" y="141">10</text>
<text x="284" y="139.6">10</text>
<text x="352.5" y="139.6">9</text>
<text x="357" y="141">9</text>
<text x="365.7" y="141">10</text>
<text x="372.2" y="139.6">10</text>
<text x="158.1" y="144.9">12</text>
<text x="158.1" y="148.4">13</text>
<text x="163.6" y="146.7">B4</text>
<text x="181.5" y="146.7">A3</text>
<text x="187.1" y="148.4">33</text>
<text x="187.1" y="144.9">32</text>
<text x="158.1" y="152">14</text>
<text x="158.1" y="155.5">15</text>
<text x="163.6" y="150.2">B5</text>
<text x="163.6" y="153.7">B6</text>
<text x="181.5" y="153.7">A1</text>
<text x="181.5" y="150.2">A2</text>
<text x="187.1" y="155.5">35</text>
<text x="187.1" y="152">34</text>
<text x="37.2" y="160.8">3</text>
<text x="158.1" y="159">16</text>
<text x="163.6" y="157.3">B7</text>
<text x="163.6" y="160.8">B8</text>
<text x="176.8" y="160.8">Reset</text>
<text x="181.5" y="157.3">A0</text>
<text x="187.1" y="159">36</text>
<text x="33.7" y="162.6">3</text>
<text x="37.2" y="167.9">1</text>
<text x="37.2" y="164.3">2</text>
<text x="158.1" y="162.6">17</text>
<text x="158.1" y="166.1">18</text>
<text x="163.6" y="164.3">B9</text>
<text x="163.6" y="167.9">5V</text>
<text x="179.4" y="167.9">C14</text>
<text x="179.4" y="164.3">C15</text>
<text x="187.1" y="166.1">38</text>
<text x="187.1" y="162.6">37</text>
<text x="33.7" y="169.6">1</text>
<text x="158.1" y="173.1">20</text>
<text x="179.4" y="171.4">C13</text>
<text x="187.1" y="173.1">40</text>
<text x="187.1" y="169.6">39</text>
<text x="163.6" y="174.9">3V3</text>
<text x="181.3" y="174.9">VB</text>
<text x="264.3" y="187.3">1</text>
<text x="264.3" y="190.8">3</text>
<text x="268.8" y="188.7">1</text>
<text x="279.5" y="188.7">2</text>
<text x="284" y="187.3">2</text>
<text x="284" y="190.8">4</text>
<text x="329.6" y="187.3">1</text>
<text x="329.6" y="190.8">3</text>
<text x="334.1" y="188.7">1</text>
<text x="344.8" y="188.7">2</text>
<text x="349.2" y="187.3">2</text>
<text x="349.2" y="190.8">4</text>
<text x="264.3" y="194.3">5</text>
<text x="264.3" y="197.8">7</text>
<text x="268.8" y="192.2">3</text>
<text x="268.8" y="195.7">5</text>
<text x="279.5" y="192.2">4</text>
<text x="279.5" y="195.7">6</text>
<text x="284" y="194.3">6</text>
<text x="284" y="197.8">8</text>
<text x="329.6" y="194.3">5</text>
<text x="329.6" y="197.8">7</text>
<text x="334.1" y="192.2">3</text>
<text x="334.1" y="195.7">5</text>
<text x="344.8" y="192.2">4</text>
<text x="344.8" y="195.7">6</text>
<text x="349.2" y="194.3">6</text>
<text x="349.2" y="197.8">8</text>
<text x="264.3" y="201.4">9</text>
<text x="268.8" y="199.2">7</text>
<text x="268.8" y="202.8">9</text>
<text x="277.5" y="202.8">10</text>
<text x="279.5" y="199.2">8</text>
<text x="284" y="201.4">10</text>
<text x="329.6" y="201.4">9</text>
<text x="334.1" y="199.2">7</text>
<text x="334.1" y="202.8">9</text>
<text x="342.7" y="202.8">10</text>
<text x="344.8" y="199.2">8</text>
<text x="349.2" y="201.4">10</text>
<text x="264.3" y="211.9">1</text>
<text x="264.3" y="215.5">3</text>
<text x="268.8" y="213.4">1</text>
<text x="279.5" y="213.4">2</text>
<text x="284" y="211.9">2</text>
<text x="284" y="215.5">4</text>
<text x="329.6" y="211.9">1</text>
<text x="329.6" y="215.5">3</text>
<text x="334.1" y="213.4">1</text>
<text x="344.8" y="213.4">2</text>
<text x="349.2" y="211.9">2</text>
<text x="349.2" y="215.5">4</text>
<text x="264.3" y="219">5</text>
<text x="268.8" y="216.9">3</text>
<text x="268.8" y="220.4">5</text>
<text x="279.5" y="216.9">4</text>
<text x="279.5" y="220.4">6</text>
<text x="284" y="219">6</text>
<text x="329.6" y="219">5</text>
<text x="334.1" y="216.9">3</text>
<text x="334.1" y="220.4">5</text>
<text x="344.8" y="216.9">4</text>
<text x="344.8" y="220.4">6</text>
<text x="349.2" y="219">6</text>
<text x="264.3" y="222.5">7</text>
<text x="264.3" y="226.1">9</text>
<text x="268.8" y="223.9">7</text>
<text x="268.8" y="227.5">9</text>
<text x="277.5" y="227.5">10</text>
<text x="279.5" y="223.9">8</text>
<text x="284" y="222.5">8</text>
<text x="284" y="226.1">10</text>
<text x="329.6" y="222.5">7</text>
<text x="329.6" y="226.1">9</text>
<text x="334.1" y="223.9">7</text>
<text x="334.1" y="227.5">9</text>
<text x="342.7" y="227.5">10</text>
<text x="344.8" y="223.9">8</text>
<text x="349.2" y="222.5">8</text>
<text x="349.2" y="226.1">10</text>
<text x="264.3" y="236.6">1</text>
<text x="268.8" y="238.1">1</text>
<text x="279.5" y="238.1">2</text>
<text x="284" y="236.6">2</text>
<text x="264.3" y="240.2">3</text>
<text x="264.3" y="243.7">5</text>
<text x="268.8" y="241.6">3</text>
<text x="268.8" y="245.1">5</text>
<text x="279.5" y="241.6">4</text>
<text x="279.5" y="245.1">6</text>
<text x="284" y="240.2">4</text>
<text x="284" y="243.7">6</text>
<text x="264.3" y="247.2">7</text>
<text x="264.3" y="250.8">9</text>
<text x="268.8" y="248.6">7</text>
<text x="279.5" y="248.6">8</text>
<text x="284" y="247.2">8</text>
<text x="284" y="250.8">10</text>
<text x="161.2" y="255.7">1</text>
<text x="171.9" y="255.7">2</text>
<text x="268.8" y="252.2">9</text>
<text x="277.5" y="252.2">10</text>
<text x="161.2" y="259.2">3</text>
<text x="161.2" y="262.7">5</text>
<text x="171.9" y="259.2">4</text>
<text x="171.9" y="262.7">6</text>
<text x="161.2" y="266.3">7</text>
<text x="171.9" y="266.3">8</text>
</g>
<g font-size="3.2">
<text x="178.4" y="111.4">GND</text>
<text x="187.1" y="109.6">22</text>
<text x="158.1" y="169.6">19</text>
<text x="163.6" y="171.4">GND</text>
<text x="35.3" y="231.4">5</text>
<text x="17.1" y="238.4">10</text>
<text x="35.3" y="238.4">4</text>
<text x="35.3" y="234.9">9</text>
<text x="35.3" y="245.5">3</text>
<text x="35.3" y="241.9">8</text>
<text x="35.3" y="249">7</text>
<text x="17.1" y="252.5">11</text>
<text x="35.3" y="252.5">2</text>
<text x="35.3" y="256">6</text>
<text x="35.3" y="259.6">1</text>
</g>
<text font-size="3.2" fill="#900" x="98.8" y="238.8">WIRELESS RECEIVER</text>
<g font-size="2.5" fill="#999">
<text x="35.4" y="13.9">5V</text>
<text x="369.6" y="17.6">3.3V</text>
<text x="34.5" y="87.9">3.3V</text>
<text x="214.4" y="100.3">3.3V</text>
<text x="222.4" y="100.3">5V</text>
<text x="39.7" y="153.2">3.3V</text>
<text x="131.5" y="162">3.3V</text>
<text x="139.5" y="162">5V</text>
<text x="46.8" y="218.7">3.3V</text>
<text x="177.3" y="246.9">3.3V</text>
</g>
<g font-size="2.5">
<text x="369.3" y="51.1">GND</text>
<text x="34.2" y="61.5">GND</text>
<text x="208.8" y="128.5">GND</text>
<text x="34.2" y="133.8">GND</text>
<text x="258.2" y="153.2">GND</text>
<text x="346.4" y="153.2">GND</text>
<text x="37.7" y="192">GND</text>
<text x="154.1" y="192">GND</text>
<text x="196.4" y="209.7">GND</text>
<text x="134.7" y="268.1">GND</text>
<text x="41.2" y="278.6">GND</text>
</g>
<g font-size="1.8" fill="#838383">
<text x="363.7" y="29.6">PA8</text>
<text x="363.7" y="33.1">PA9</text>
<text x="85" y="40.2">PA1</text>
<text x="85" y="36.6">PA2</text>
<text x="363.7" y="36.6">PA10</text>
<text x="85" y="43.7">PA0</text>
<text x="79.7" y="100.1">PA5</text>
<text x="79.7" y="107.2">PA3</text>
<text x="79.7" y="103.7">PA4</text>
<text x="148.5" y="107.1">PB12</text>
<text x="148.5" y="110.7">PB13</text>
<text x="148.5" y="117.7">PB15</text>
<text x="148.5" y="114.2">PB14</text>
<text x="196.1" y="117.8">PB10</text>
<text x="148.5" y="124.8">PA9</text>
<text x="148.5" y="121.2">PA8</text>
<text x="196.1" y="124.8">PB1</text>
<text x="148.5" y="128.3">PA10</text>
<text x="196.1" y="131.9">PA7</text>
<text x="196.1" y="128.4">PB0</text>
<text x="294.9" y="130.2">PB14</text>
<text x="294.9" y="126.6">PB15</text>
<text x="383.1" y="130.2">PC14</text>
<text x="383.1" y="126.6">PC15</text>
<text x="196.1" y="135.4">PA6</text>
<text x="294.9" y="137.2">PB12</text>
<text x="294.9" y="133.7">PB13</text>
<text x="383.1" y="137.2">PB8</text>
<text x="383.1" y="133.7">PB9</text>
<text x="148.5" y="142.4">PB3</text>
<text x="148.5" y="138.9">PA15</text>
<text x="196.1" y="142.5">PA4</text>
<text x="196.1" y="138.9">PA5</text>
<text x="294.9" y="140.7">PB10</text>
<text x="383.1" y="140.7">PA15</text>
<text x="148.5" y="149.5">PB5</text>
<text x="148.5" y="145.9">PB4</text>
<text x="196.1" y="149.5">PA2</text>
<text x="196.1" y="146">PA3</text>
<text x="148.5" y="153">PB6</text>
<text x="196.1" y="153">PA1</text>
<text x="148.5" y="160.1">PB8</text>
<text x="148.5" y="156.5">PB7</text>
<text x="196.1" y="156.6">PA0</text>
<text x="69.1" y="165.4">PA6</text>
<text x="148.5" y="163.6">PB9</text>
<text x="196.1" y="167.2">PC14</text>
<text x="196.1" y="163.6">PC15</text>
<text x="250.9" y="188.3">PB10</text>
<text x="309" y="191.9">PB8</text>
<text x="309" y="188.3">PA15</text>
<text x="316.1" y="188.2">PB12</text>
<text x="374.3" y="191.9">PB8</text>
<text x="374.3" y="188.3">PA15</text>
<text x="309" y="195.4">PB9</text>
<text x="374.3" y="195.4">PB9</text>
<text x="309" y="199">PC14</text>
<text x="309" y="202.5">PC15</text>
<text x="374.3" y="202.5">PC15</text>
<text x="374.3" y="199">PC14</text>
<text x="250.8" y="212.9">PB14</text>
<text x="309" y="213">PA15</text>
<text x="316.1" y="212.9">PB13</text>
<text x="374.3" y="213">PA15</text>
<text x="309" y="220.1">PB9</text>
<text x="309" y="216.6">PB8</text>
<text x="374.3" y="216.6">PB8</text>
<text x="374.3" y="220.1">PB9</text>
<text x="309" y="227.2">PC15</text>
<text x="309" y="223.7">PC14</text>
<text x="374.3" y="223.7">PC14</text>
<text x="374.3" y="227.2">PC15</text>
<text x="78" y="239.5">PB1</text>
<text x="250.9" y="237.6">PB15</text>
<text x="309" y="237.7">PA15</text>
<text x="309" y="244.8">PB9</text>
<text x="309" y="241.3">PB8</text>
<text x="78" y="250.1">PB0</text>
<text x="309" y="251.9">PC15</text>
<text x="309" y="248.4">PC14</text>
<text x="78" y="253.6">PA7</text>
<text x="146.8" y="258.8">PB7</text>
<text x="146.8" y="262.4">PB3</text>
<text x="190.2" y="262.5">PB5</text>
<text x="190.2" y="258.9">PB6</text>
<text x="146.8" y="265.9">PB4</text>
</g>
<g font-size="1.8" fill="#000080">
<text x="200.7" y="188.3">LED_FFBCLIP</text>
<text x="201.9" y="191.3">RED</text>
</g>
</svg>
